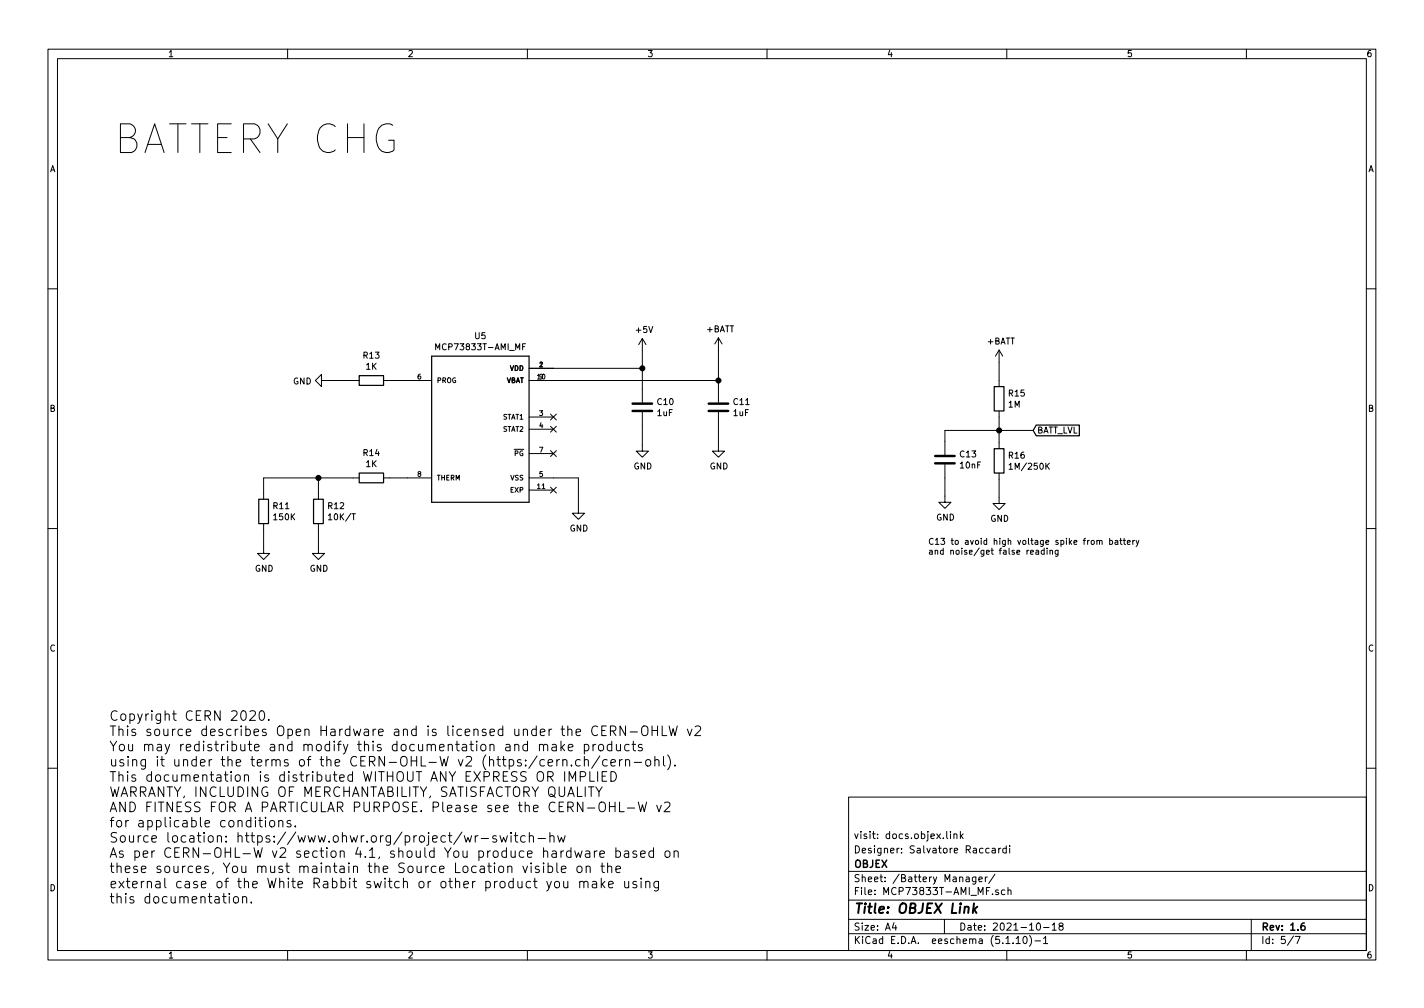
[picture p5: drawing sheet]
<svg xmlns="http://www.w3.org/2000/svg" width="297mm" height="210mm" viewBox="0 0 297 210" stroke-linecap="round" stroke-linejoin="round" font-family="sans-serif">
<g fill="none" stroke="#000" stroke-width=".21">
<path d="M10 10.3h277v189.9h-277zM12 12.2h273v186.1h-273zM60 10.3v1.9M110 10.3v1.9M160 10.3v1.9M210 10.3v1.9M260 10.3v1.9M10 60.2h2M67.1 79.4v-1.3l-1.3 1.3 1.3 1.2v-1.2h7.8M80 79.4h10M90.9 73v-1.3l.4 .9 .4-.9v1.3M109 72.3h.4"/>
<path d="M109.6 71.7h-.6v1.3M110.4 76.8h23.6M110.4 79.4h39.5M134 70.6v13.3M134 70.6l-.8 1.3M134 70.6l.7 1.3M149.9 70.5l-.8 1.2M149.9 70.5v13.4M149.9 70.5l.7 1.2M208.4 73v7.6M208.4 73l-.8 1.3M208.4 73l.8 1.3"/>
<path d="M285 60.2h2M66.4 99.7v4.4M74.9 99.7h-19.9v4.4M80 99.7h10M110.4 99.7h10.2v7.4h1.3l-1.3 1.2-1.2-1.2h1.2M110.4 87h5M110.4 89.5h5M110.4 94.6h5M114.8 94l1.3 1.2M114.8 88.9l1.3 1.2M114.8 86.4l1.3 1.2M116.1 94l-1.3 1.2"/>
<path d="M116.1 88.9l-1.3 1.2M116.1 86.4l-1.3 1.2M134 86v8.1h1.3l-1.3 1.3-1.3-1.3h1.3M149.9 86v8.1h1.2l-1.2 1.3-1.3-1.3h1.3M197.1 96.9v7.9h1.3l-1.3 1.2-1.3-1.2h1.3M208.4 98.7v6.3h1.3l-1.3 1.3-1.3-1.3h1.3M208.4 85.7v7.9M210.5 97l.3-.4v1.3M210.5 97.9h.7M215.5 89.8h-18.4v5.1M218.4 97.2l.5 .7M218.9 96.6l-.7 .8"/>
<path d="M10 110.3h2M55 109.2v6.2h1.3l-1.3 1.3-1.3-1.3h1.3M66.4 109.2v6.2h1.3l-1.3 1.3-1.2-1.3h1.2M110.4 102.2h5M114.8 101.6l1.3 1.2M116.1 101.6l-1.3 1.2M215 115.2l.6-.1-.1-.3h-.4l-.1 .2v.6h.5M216.1 114.8h.5l.1 .8M216.7 115.1l-.6 .2v.3h.6M217.8 114.8h-.4l-.2 .2 .1 .6h.5M217.8 114.3v1.3M218.4 114.8v.8"/>
<path d="M219 114.9l.5-.1 .1 .8M219 114.8v.8M220.7 114.8l-.1 1.1-.1 .1h-.3M220.7 114.8h-.4l-.2 .2 .1 .6h.5M228.8 112.8h.5l.1 .8M228.8 112.7v.9M229.4 112.9l.1-.2 .3 .1 .1 .8M231.5 112.8l.3-.1 .3 .2-.1 .6h-.5M231.5 112.3v1.3M232.6 112.8h.5l.1 .8M233.2 113l-.6 .3v.2h.6M233.6 112.7h.5"/>
<path d="M233.8 112.3v1.1l.3 .2M234.3 112.7h.5M234.5 112.3v1.1l.3 .2M235.2 113.1l.6-.1-.1-.2-.4-.1-.1 .2v.6h.5M236.3 112.7v.9M236.7 112.7l-.4 .2M237 112.7l.3 .9M237.6 112.7l-.4 1.2-.2 .1M285 110.3h2M52.1 148.4l.3-.1h.5l.3 .1 .1 .4-.1 .3-1.2 1.2h1.3M54.2 148.4l.3-.1a1.07 1.07 0 0 1 .5 1.8 .48 .48 0 0 1-.5 .2 .48 .48 0 0 1-.4-.4v-.9zM56.1 150.1v.2"/>
<path d="M112.5 155.5a.49 .49 0 0 1 .9 0v1.1M112.5 155.3v1.3M113.4 155.5l.1-.1a.48 .48 0 0 1 .7 .1v1.1M114.3 159.1l1-.2-.1-.4-.6-.1-.3 .3 .1 1h.8M115.2 155.4h.8l.1 1.2M116.1 155.7l-.7 .1a.39 .39 0 0 0-.3 .4 .39 .39 0 0 0 .3 .4l.7-.1M116.2 158.4v1.4M116.7 158.4l-.4 .1-.1 .3M117 154.6v2M117.2 155.8l.6 .8M117.4 158.6a.49 .49 0 0 1 .9 .1v1.1M117.4 158.4v1.4"/>
<path d="M117.8 155.3l-.8 .7M118.5 155.9l1-.2-.1-.3-.6-.1-.3 .2 .1 1h.8M119.2 159.6v.2M121 158.5l-.6-.1-.3 .4v.6l.2 .3h.7M121.9 155.4l.6-.1 .3 .3v.6l-.1 .3h-.8M121.9 158.6a.47 .47 0 0 1 .8 .1v1.1M121.9 155.3v2M121.9 157.8v2M123.7 155.3v1.3M124.3 155.3l-.4 .1-.2 .2M124.9 155.5a.55 .55 0 0 1 .6-.2 .55 .55 0 0 1 .4 .3l-.1 .8a.55 .55 0 0 1-.5 .2 .55 .55 0 0 1-.5-.4zM125.1 157.7l-1.7 2.6"/>
<path d="M125.5 152.4h.7M126.5 151.4h-1v2h1M126.7 158.5l-.6-.1-.4 .4v.6l.2 .3h.8M127.3 152.5h.8a.54 .54 0 0 0 .4-.6 .54 .54 0 0 0-.4-.5h-.8v2M127.4 159.1l1-.2-.1-.4-.6-.1-.3 .3 .1 1h.8M127.6 155.4l-.5-.1-.4 .3v.6l.1 .3h.8M127.6 154.6v2M127.8 152.5l.7 .9M128.6 155.3l.1 1.2a.53 .53 0 0 0 .7-.1M129.2 158.4v1.4M129.4 155.3v1.3M129.8 158.4l-.4 .1-.2 .3"/>
<path d="M130.5 151.4v2l-1.2-2v2M130.5 158.6a.52 .52 0 0 1 .7-.1l.1 1.3M130.5 158.4v1.4M131.2 155.4l-.5-.1-.4 .3v.6l.2 .3h.7M131.4 152.7h1.6M131.8 155.3h.8M132.1 154.6v1.7l.1 .2 .4 .1M132.3 159h1.5M133.9 151.7a.66 .66 0 0 1 .8-.3 .66 .66 0 0 1 .5 .7v.6a.66 .66 0 0 1-.4 .7 .66 .66 0 0 1-.7-.1 1.58 1.58 0 0 1-.2-1.6zM133.9 155.4a.5 .5 0 0 0-.8 .1l.1 .3 .7 .2 .1 .2-.3 .4-.6-.1M134.8 158.6a.55 .55 0 0 1 .5-.2 .55 .55 0 0 1 .4 .4v.6a.54 .54 0 0 1-.5 .4 .54 .54 0 0 1-.5-.4zM136 152.4h1.2"/>
<path d="M136 151.4v2M136.6 158.6a.49 .49 0 0 1 .9 .1v1.1M136.6 157.8v2M137.2 151.4v2M138.1 151.4v2h1M138.4 157.8v1.7l.3 .3M139.3 157.5a2.29 2.29 0 0 1 0 3M139.6 151.4l.4 2 .4-1.4 .4 1.4 .5-2M140.8 159.6v.2M143.4 152.1l.5 1.3 .4-1.3M145 151.6l.3-.2h.5l.2 .2 .2 .4-.2 .3-1.1 1.1h1.3M10 160.2h2"/>
<path d="M53.9 171.1h.8M54.2 170.5v1.7l.1 .2 .4 .1M55.4 170.5v.2M55.4 171.1v1.4M56.3 171.3a.55 .55 0 0 1 .6-.2 .55 .55 0 0 1 .4 .4l-.1 .8a.55 .55 0 0 1-.5 .2 .55 .55 0 0 1-.5-.4zM58.1 171.3a.5 .5 0 0 1 .9 .1v1.1M58.1 171.1v1.4M60.6 171.2l-.5-.1-.2 .3 .1 .3 .6 .2v.5h-.7M61.6 172.3v.2M96.9 174.3l.3 1.4 .4-1 .4 1 .4-1.4M99.1 174.3v1.4M99.7 174.3l-.4 .1-.2 .3"/>
<path d="M100.4 174.9h1.5M103.5 174.4l-.5-.1-.2 .3 .1 .3 .6 .2v.5h-.7M104.3 174.3l.4 1.4 .4-1 .4 1 .3-1.4M106.6 173.7v.1M106.6 174.3v1.4M107.3 174.3h.7M107.5 173.7v1.7l.1 .2 .4 .1M109.6 174.4l-.6-.1-.4 .4v.6l.2 .3h.8M110.4 174.5a.52 .52 0 0 1 .8-.1l.1 1.3M110.4 173.7v2M112.2 174.9h1.6M114.7 174.5a.5 .5 0 0 1 .9 .1v1.1"/>
<path d="M114.7 173.7v2M116.3 174.3l.4 1.4 .4-1 .4 1 .4-1.4M117.8 161v2M118.7 163v-2l.7 1.4 .7-1.4v2M119.9 177.5l.4 1.3 .3-.9 .4 .9 .4-1.3M121 162h.8a.54 .54 0 0 0 .4-.5 .54 .54 0 0 0-.4-.5h-.8v2M122.2 177.6h.7l.1 1.2M123 161v2h1M123 178l-.6 .1a.39 .39 0 0 0-.3 .4 .39 .39 0 0 0 .3 .3l.6-.1M124 177.5v1.3M124.3 164.1l.6 1.1 .7-1.1M124.6 177.5l-.4 .1-.2 .3"/>
<path d="M124.7 161v2M124.9 165.2v.9M125.1 178.1l1-.1-.1-.4-.6-.1-.3 .3 .1 .9h.8M125.6 161.9h.7M126.6 161h-1v2h1M127.1 167.3v2M127.1 168.2h1.2M127.4 161a1.01 1.01 0 0 1 1.2 1 1.01 1.01 0 0 1-1.2 1zM128.3 167.3v2M128.5 177.6l.6-.1 .3 .4v.6l-.2 .2h-.7M128.5 176.8v2M129.2 167.3v2h1"/>
<path d="M130.3 177.6h.8v1.2M130.9 168.5h1.5M131.1 178l-.6 .1a.39 .39 0 0 0-.3 .4 .39 .39 0 0 0 .3 .3l.6-.1M132.8 177.6a.48 .48 0 0 0-.8 .2l.1 .3h.5l.3 .4-.3 .3-.6-.1M133.1 167.3l.5 2 .4-1.4 .4 1.4 .5-2M133.6 178.1l1-.1-.1-.4-.6-.1-.3 .3 .1 .9h.8M136.3 177.6l-.6-.1-.3 .4v.6l.2 .2h.7M136.3 176.8v2M137 168l.5 1.3 .4-1.3M138.6 167.5l.3-.2h.5l.2 .2 .2 .4-.2 .3-1.1 1.1h1.3M138.8 177.7a.55 .55 0 0 1 .5-.2 .55 .55 0 0 1 .5 .4v.6a.54 .54 0 0 1-.6 .4 .54 .54 0 0 1-.5-.4zM140.6 177.7a.49 .49 0 0 1 .9 .1v1"/>
<path d="M140.6 177.5v1.3M177 166.3h108v32h-108zM197.5 173.4v1.3l.2 .2M198.3 173.4v.2M198.3 173.9v1M199 174.1l.2-.2 .3 .1 .1 .9M199 173.9v1M200.3 173.4v1.5M200.5 174.4l.4 .5M200.9 173.9l-.6 .6M206.3 177l-.4-.1-.3 .3 .1 .6 .2 .1 .4-.1M207 177h.5l.1 .9"/>
<path d="M207.6 177.3l-.5 .1-.2 .2 .2 .3 .5-.1M208.3 176.9v1M208.8 176.9l-.5 .3M209.9 177l-.4-.1-.3 .3v.6l.3 .1 .4-.1M209.9 176.4v1.5M210.6 176.4v.2M210.6 176.9v1M285 160.2h2M47.8 187v1.4M48.8 187.2a.53 .53 0 0 1 .5-.2 .53 .53 0 0 1 .4 .4v.6a.54 .54 0 0 1-.5 .4 .54 .54 0 0 1-.5-.4zM50.6 187.2a.52 .52 0 0 1 .8-.1l.1 1.3M50.6 187v1.4"/>
<path d="M52.4 188.2v.2M60 198.3v1.9M109.1 180.7l.5 1.3 .4-1.3M110 198.3v1.9M110.8 180.7v1.3M112.4 180.8l-.5-.1-.2 .2 .1 .3 .6 .2v.5h-.7M113.4 180.7v1.3M114 183.8l.5 1.4M114.3 180.8l.6-.1 .4 .3v.6l-.2 .3h-.8M114.3 180v2M115 183.8l-.7 1.9-.3 .1M115.8 184a.53 .53 0 0 1 .5-.2 .53 .53 0 0 1 .4 .4v.6a.54 .54 0 0 1-.5 .4 .54 .54 0 0 1-.5-.4z"/>
<path d="M116.2 180v1.7l.2 .3M117.1 181.3l1-.2-.1-.3-.6-.1-.3 .2 .1 1h.8M117.6 183.8l.1 1.3a.52 .52 0 0 0 .7-.1M118.4 183.8v1.4M120.4 180.9a.55 .55 0 0 1 .6-.2 .55 .55 0 0 1 .4 .3l-.1 .8a.55 .55 0 0 1-.5 .2 .55 .55 0 0 1-.5-.4zM120.9 184a.52 .52 0 0 1 .8-.1l.1 1.3M120.9 183.8v1.4M121.8 184.1l.1-.2a.48 .48 0 0 1 .8 .2v1.1M122.3 180.9a.47 .47 0 0 1 .8 0v1.1M122.3 180.7v1.3M123.6 183.9h.8l.1 1.3M124.5 184.3l-.7 .1a.39 .39 0 0 0-.3 .4 .39 .39 0 0 0 .3 .4l.7-.1"/>
<path d="M125.3 180.7h.8M125.4 183.2v2M125.6 180v1.7l.1 .2 .4 .1M125.6 184.4l.6 .8M126.2 183.8l-.8 .8M126.7 180.9a.5 .5 0 0 1 .9 0v1.1M126.7 180v2M126.9 184.5l1-.2-.1-.4-.6-.1-.3 .3 .2 1h.7M128.5 181.3l.9-.2-.1-.3-.5-.1-.3 .2 .1 1h.7M130.3 183.8l.1 1.3a.52 .52 0 0 0 .7-.1M131.1 183.8v1.4M132.8 183.9a.48 .48 0 0 0-.8 .2l.1 .3 .5 .1 .3 .3-.3 .4-.6-.1"/>
<path d="M133.7 183.2v.2M133.7 183.8v1.4M134.7 184a.49 .49 0 0 1 .9 .1v1.1M134.7 183.8v1.4M137.4 183.8v1.7l-.4 .3-.5-.1M137.4 183.9l-.6-.1-.4 .4v.6l.2 .3h.8M160 198.3v1.9M177 194.8h108M177 191.8h108M177 187.8h108M177 181.8h108M186.5 192.5l-.4 1h1"/>
<path d="M186.8 193v1M197 191.8v3M201.5 183h.6l.1 .9M202.2 183.3l-.5 .1-.2 .2 .2 .3 .5-.1M203.6 182.9v1.2l-.3 .3-.4-.1M203.6 183l-.5-.1-.3 .3 .1 .6 .2 .1 .5-.1M204.2 183.4l.7-.1-.1-.3-.4-.1-.2 .2 .1 .7h.5M205.5 182.9v1M206 182.9l-.5 .3M207.5 182.3l-1.3 2M208.3 185.7l-.4-.1-.2 .2v.2l.6 .2v.3h-.6M209.6 185.7l-.4-.1-.3 .3 .1 .6 .2 .1 .4-.1"/>
<path d="M210 198.3v1.9M210.3 185.7l.2-.1 .3 .1 .1 .9M210.3 185.1v1.5M211.3 196.7v.1M212 195.8l.4-.5v1.5M212 196.8h.8M213.5 195.5l.2-.2a.8 .8 0 0 1 .6 .8 .8 .8 0 0 1-.6 .7l-.3-.5zM214.8 195.1a1.79 1.79 0 0 1 0 2.3M215.9 196.3h1.1M216.3 192.7l.3-.2a.81 .81 0 0 1 .5 .8 .81 .81 0 0 1-.5 .7l-.3-.1-.1-.4zM217.7 195.8l.4-.5v1.5M217.7 193.5h1.1"/>
<path d="M217.7 196.8h.8M219.5 193l.4-.5v1.5M219.5 194h.8M221.2 193.2l-.3-.3 .1-.2 .2-.2 .4 .1 .2 .2-.1 .2-.5 .2-.3 .3 .1 .4 .2 .1h.3l.3-.3-.1-.4-.2-.1M260 198.3v1.9M261 191.8v6.5M269.8 195.2l-1.2 2M270.2 195.3h1l-.6 1.5"/>
</g>
<path d="M272.1 192.5l-.4 .1a.96 .96 0 0 0 0 1.4l.5-.1v-.5l-.2-.3-.5 .1-.1 .2" fill="none" stroke="#000" stroke-width=".3"/>
<path d="M203.2 188.4l-.3 2M203.2 189.7l.5 .7M203.9 189.1l-.9 .8" fill="none" stroke="#000" stroke-width=".41"/>
<path d="M132 85.7h4M132 84.2h4M147.8 85.7h4.1M147.8 84.2h4.1M195.1 96.6h4M195.1 95.1h4" fill="none" stroke="#000" stroke-width=".51"/>
<path d="M74.9 78.4h5.1v2h-5.1zM90 74.3h20.4v30.5h-20.4zM74.9 98.7h5.1v2h-5.1zM207.4 80.6h2v5.1h-2zM207.4 93.6h2v5.1h-2zM216.2 88.7h8.9v2.2h-8.9l-.7-1.1zM54 104.1h2v5.1h-2zM65.4 104.1h2v5.1h-2z" fill="none" stroke="#000" stroke-width=".25"/>
<g fill="#000" stroke="#000" stroke-width=".25">
<circle cx="134" cy="76.8" r=".51"/>
<circle cx="149.9" cy="79.4" r=".51"/>
<circle cx="66.4" cy="99.7" r=".51"/>
<circle cx="208.4" cy="89.8" r=".51"/>
</g>
<text font-size="8.3" x="23.6" y="32.1">BATTERY CHG</text>
<g font-size="2.8">
<text x="22.7" y="150.4">Copyright CERN 2020.</text>
<text x="22.7" y="153.5">This source describes Open Hardware and is licensed under the CERN-OHLW v2</text>
<text x="22.7" y="156.7">You may redistribute and modify this documentation and make products</text>
<text x="22.7" y="159.9">using it under the terms of the CERN-OHL-W v2 (https:/cern.ch/cern-ohl).</text>
<text x="22.7" y="163.1">This documentation is distributed WITHOUT ANY EXPRESS OR IMPLIED</text>
<text x="22.7" y="166.2">WARRANTY, INCLUDING OF MERCHANTABILITY, SATISFACTORY QUALITY</text>
<text x="22.7" y="169.4">AND FITNESS FOR A PARTICULAR PURPOSE. Please see the CERN-OHL-W v2</text>
<text x="22.7" y="172.6">for applicable conditions.</text>
<text x="22.7" y="175.8">Source location: https://www.ohwr.org/project/wr-switch-hw</text>
<text x="22.7" y="178.9">As per CERN-OHL-W v2 section 4.1, should You produce hardware based on</text>
<text x="22.7" y="182.1">these sources, You must maintain the Source Location visible on the</text>
<text x="22.7" y="185.3">external case of the White Rabbit switch or other product you make using</text>
<text x="22.7" y="188.5">this documentation.</text>
<text x="178" y="190.5">Title: OBJEX Link</text>
</g>
<g font-size="2.1">
<text x="178" y="178">Designer: Salvatore Raccardi</text>
<text x="178" y="175">visit: docs.objex.link</text>
<text x="178" y="184">Sheet: /Battery Manager/</text>
<text x="178" y="181">OBJEX</text>
<text x="178" y="186.7">File: MCP73833T-AMI_MF.sch</text>
<text x="178" y="196.9">KiCad E.D.A. eeschema (5.1.10)-1</text>
<text x="178" y="194.1">Size: A4</text>
<text x="200" y="194.1">Date: 2021-10-18</text>
<text x="263" y="194.1">Rev: 1.6</text>
<text x="263" y="196.9">Id: 5/7</text>
</g>
<g font-size="1.8">
<text x="35" y="11.9">1</text>
<text x="85" y="11.9">2</text>
<text x="135" y="11.9">3</text>
<text x="185" y="11.9">4</text>
<text x="235" y="11.9">5</text>
<text x="285" y="11.9">6</text>
<text x="10.4" y="35.9">A</text>
<text x="285.4" y="35.9">A</text>
<text x="99.1" y="70.7">U5</text>
<text x="132.8" y="69.4">+5V</text>
<text x="147.4" y="69.3">+BATT</text>
<text x="205.9" y="71.9">+BATT</text>
<text x="75.8" y="74.8">R13</text>
<text x="76.4" y="77.1">1K</text>
<text x="91.6" y="73">MCP73833T-AMI_MF</text>
<text x="61.1" y="80.2">GND</text>
<text x="210.5" y="82.7">R15</text>
<text x="10.4" y="85.9">B</text>
<text x="137.1" y="86.8">1uF</text>
<text x="137.2" y="84.5">C10</text>
<text x="153" y="86.8">1uF</text>
<text x="153.1" y="84.5">C11</text>
<text x="210.4" y="85">1M</text>
<text x="285.4" y="85.9">B</text>
<text x="75.8" y="95.1">R14</text>
<text x="200.3" y="95.4">C13</text>
<text x="210.5" y="95.7">R16</text>
<text x="216.3" y="90.4">BATT_LVL</text>
<text x="76.4" y="97.4">1K</text>
<text x="132.2" y="97.9">GND</text>
<text x="148" y="97.9">GND</text>
<text x="200.4" y="97.7">10nF</text>
<text x="211.1" y="98">1M/250K</text>
<text x="57" y="106.2">R11</text>
<text x="68.5" y="106.2">R12</text>
<text x="57.2" y="108.5">150K</text>
<text x="68.9" y="108.5">10K/T</text>
<text x="118.8" y="110.9">GND</text>
<text x="193.5" y="113.6">C13 to avoid high voltage spike from battery</text>
<text x="195.3" y="108.6">GND</text>
<text x="206.6" y="108.8">GND</text>
<text x="53.2" y="119.2">GND</text>
<text x="64.6" y="119.2">GND</text>
<text x="193.5" y="115.7">and noise/get false reading</text>
<text x="10.4" y="135.9">C</text>
<text x="285.4" y="135.9">C</text>
<text x="10.4" y="185.9">D</text>
<text x="285.4" y="185.9">D</text>
<text x="35" y="199.9">1</text>
<text x="85" y="199.9">2</text>
<text x="135" y="199.9">3</text>
<text x="185" y="199.9">4</text>
<text x="235" y="199.9">5</text>
<text x="285" y="199.9">6</text>
</g>
<g font-size="1.4">
<text x="106.3" y="77.3">VDD</text>
<text x="112.5" y="76.6">1</text>
<text x="87.1" y="79.1">6</text>
<text x="91.1" y="79.9">PROG</text>
<text x="105.5" y="79.9">VBAT</text>
<text x="112.5" y="79.1">9</text>
<text x="104.9" y="87.5">STAT1</text>
<text x="112.5" y="86.7">3</text>
<text x="112.5" y="89.3">4</text>
<text x="104.9" y="90">STAT2</text>
<text x="107.3" y="95.1">PG</text>
<text x="112.5" y="94.4">7</text>
<text x="87.1" y="99.4">8</text>
<text x="91.1" y="100.2">THERM</text>
<text x="106.5" y="100.2">VSS</text>
<text x="112.1" y="102">11</text>
<text x="112.5" y="99.4">5</text>
<text x="106.5" y="102.7">EXP</text>
</g>
</svg>
